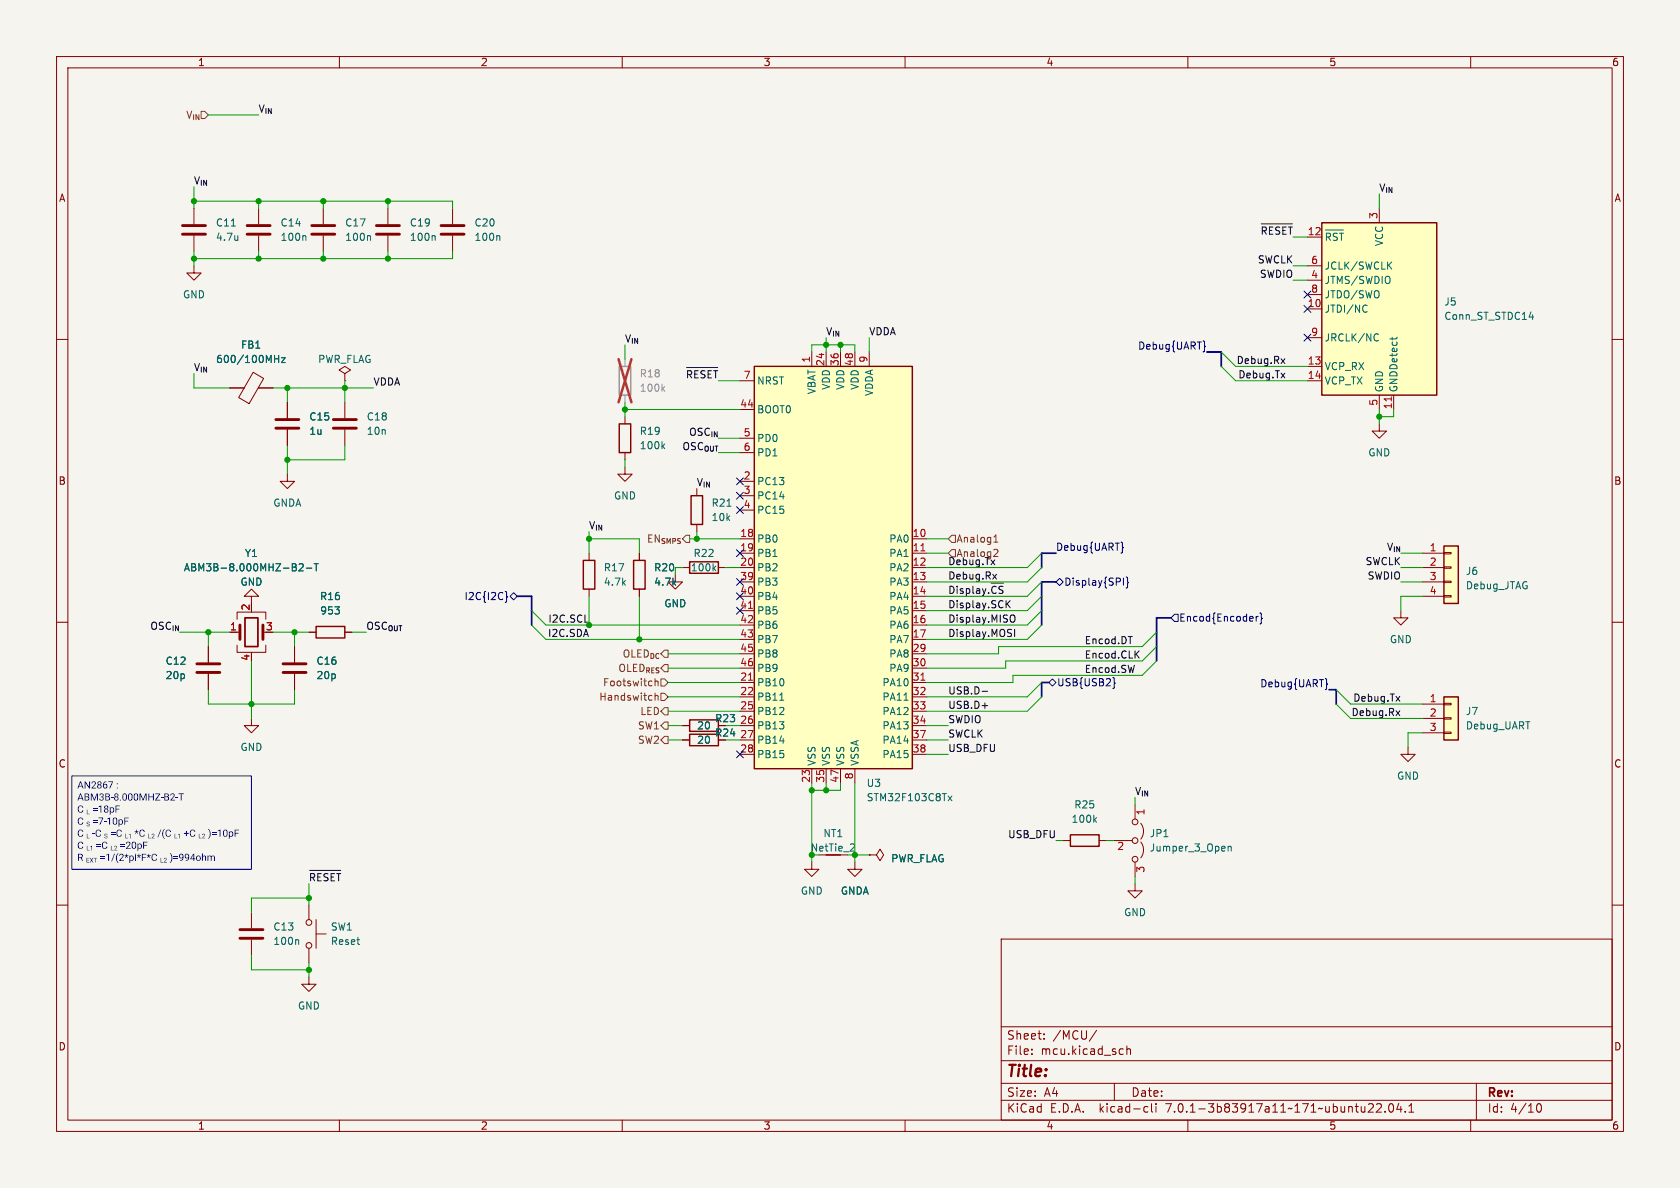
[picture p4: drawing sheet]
<svg xmlns="http://www.w3.org/2000/svg" width="297mm" height="210mm" viewBox="0 0 297 210" stroke-linecap="round" stroke-linejoin="round" font-family="sans-serif">
<path d="M0 0h297v210h-297z" fill="#f5f4ef" stroke="#f5f4ef" stroke-width=".18"/>
<g fill="none" stroke="#840000" stroke-width=".18">
<path d="M10 10h277v190h-277zM12 12h273v186h-273zM60 10v2M110 10v2M160 10v2M210 10v2M260 10v2M34.3 36.8v2.8M45.7 36.8v2.8M57.1 36.8v2.8M68.6 36.8v2.8M80 36.8v2.8"/>
<path d="M243.8 36.8v2.6M10 60h2M34.3 47v1.3h1.3l-1.3 1.2-1.3-1.2h1.3M34.3 41.7v2.8M45.7 41.7v2.8M57.1 41.7v2.8M68.6 41.7v2.8M80 41.7v2.8M231.1 54.6h2.6M231.1 41.9h2.6M231.1 49.5h2.6M231.1 47h2.6"/>
<path d="M231.1 52.1h2.6M231.1 59.7h2.6M285 60h2M40.6 68.6h2.6M44.8 65.8l1.8 1.1-2.6 4.4-1.8-1zM45.7 68.6h2.6M50.8 71.1v2.8M50.8 75.9v2.8M61 66l1-.6-1-.6-1.1 .6 1.1 .6v1.3M61 67.3h.1M61 71.1v2.8M61 75.9v2.8"/>
<path d="M110.5 73.7v1.2M130.8 67.3h2.5M130.8 72.4h2.5M130.8 77.5h2.5M143.5 62.2v2.6M146 62.2v2.6M148.6 62.2v2.6M151.1 62.2v2.6M153.7 62.2v2.6M231.1 64.8h2.6M231.1 67.3h2.6M243.8 74.9v1.3h1.3l-1.3 1.3-1.2-1.3h1.2"/>
<path d="M243.8 69.9v2.5M246.4 69.9v2.5M50.8 83.8v1.3h1.3l-1.3 1.3-1.3-1.3h1.3M104.1 97.8v1.3M110.5 82.6v1.2h1.3l-1.3 1.3-1.3-1.3h1.3M110.5 80v1.3M113 97.8v1.3M123.2 86.4v1.2M123.2 92.7v1.3M130.8 95.3h2.5M130.8 97.8h2.5M130.8 85.1h2.5"/>
<path d="M130.8 87.6h2.5M130.8 90.2h2.5M130.8 80h2.5M161.3 95.3h2.5M161.3 97.8h2.5M251.5 97.8h3.8M255.3 97.7h1.2v.2h-1.2zM10 110h2M36.8 114.3v2.8M36.8 119.1v2.8M40.6 111.8h1.8M41.9 114v1.3h5.1v-1.3"/>
<path d="M41.9 109.5v-1.3h5.1v1.3M44.4 105.4h1.3l-1.3-1.3-1.2 1.3h1.2v1.3M44.4 115.3v.3M52.1 114.3v2.8M52.1 119.1v2.8M54.6 111.8h1.3M61 111.8h1.2M104.1 104.1v1.3M113 104.1v1.3M119.4 101.6v1.3h1.2l-1.2 1.2-1.3-1.2h1.3M120.6 100.3h1.3M127 100.3h1.3"/>
<path d="M130.8 100.3h2.5M130.8 102.9h2.5M130.8 105.4h2.5M130.8 108h2.5M130.8 110.5h2.5M130.8 113h2.5M130.8 115.6h2.5M130.8 118.1h2.5M161.3 100.3h2.5M161.3 102.9h2.5M161.3 105.4h2.5M161.3 108h2.5"/>
<path d="M161.3 110.5h2.5M161.3 113h2.5M161.3 115.6h2.5M161.3 118.1h2.5M247.6 108v1.2h1.3l-1.3 1.3-1.2-1.3h1.2M251.5 100.3h3.8M251.5 102.9h3.8M251.5 105.4h3.8M255.3 105.3h1.2v.2h-1.2zM255.3 102.7h1.2v.3h-1.2zM255.3 100.2h1.2v.3h-1.2zM285 110h2"/>
<path d="M44.4 127v1.3h1.3l-1.3 1.2-1.2-1.2h1.2M120.6 128.3h1.3M120.6 130.8h1.3M130.8 128.3h2.5M130.8 130.8h2.5M130.8 120.7h2.5M130.8 123.2h2.5M130.8 125.7h2.5M130.8 133.4h2.5M143.5 135.9v2.5M146 135.9v2.5M148.6 135.9v2.5"/>
<path d="M151.1 135.9v2.5M161.3 128.3h2.5M161.3 130.8h2.5M161.3 120.7h2.5M161.3 123.2h2.5M161.3 125.7h2.5M161.3 133.4h2.5M248.9 132.1v1.3h1.3l-1.3 1.2-1.3-1.2h1.3M251.5 124.5h3.8M251.5 127h3.8M251.5 129.5h3.8M255.3 129.4h1.2v.3h-1.2z"/>
<path d="M255.3 126.9h1.2v.2h-1.2zM255.3 124.3h1.2v.3h-1.2zM10 160h2M143.5 152.4v1.3h1.3l-1.3 1.2-1.3-1.2h1.3M151.1 152.4v1.3h1.3l-1.3 1.2-1.2-1.2h1.2M153.7 151.1h1.2l.7-1 .6 1-.6 1-.7-1M153.7 151.1h.1M188 148.6h1.2M194.3 148.6h1.3M196.8 148.6h3.4M200.7 156.2v1.3h1.2l-1.2 1.3-1.3-1.3h1.3M200.7 142.2v2.6"/>
<path d="M200.7 152.4v2.5M201.7 145.5a2.26 2.26 0 0 1 0 2.8M201.7 148.8a2.26 2.26 0 0 1 0 2.8M285 160h2M44.4 161.3v2.8M44.4 166.1v2.8M54.6 172.7v1.3h1.3l-1.3 1.3-1.3-1.3h1.3M54.6 160v2.6M54.6 167.6v2.6M55.9 165.1h1.8M55.9 162.6v5M177 166h108v32h-108z"/>
<path d="M60 198v2M110 198v2M160 198v2M177 194.5h108M177 191.5h108M177 187.5h108M177 181.5h108M182.4 186.3v.1M182.4 185.5v.1M184.6 183.6v.1M184.6 182.8v.1M193.9 182.1l-1.3 2"/>
<path d="M197 191.5v3M198.1 185.4l.5 .1M198.6 186.3l-.5 .1M199.2 185.5l.2-.1 .4 .1 .1 .9M199.2 184.9v1.5M202.5 195.6l.4 .1M202.9 196.5l-.4 .1M203.6 195.1v1.3l.2 .2M204.4 195.1v.1M204.4 195.6v1M210 198v2M241.9 196.6h.9"/>
<path d="M242.7 195.2v.5M243.4 195.2l.5-.1 .2 .1 .1 .3-.9 1.1h.9M244.9 196.5v.1M245.6 195.2l.3-.1a.81 .81 0 0 1 .5 .6 .81 .81 0 0 1-.3 .8l-.1 .1a.81 .81 0 0 1-.4-1.4zM247.3 195l-.4 1.1h1M247.6 195.6v1M248.4 196.5v.1M249.1 196.6h.8M249.1 195.5l.4-.4v1.5M260 198v2M261 191.5v6.5M271.7 195.4l.3-.3a.81 .81 0 0 1 .6 .6 .81 .81 0 0 1-.3 .8l-.3 .1-.3-.3"/>
<circle cx="200.7" cy="148.6" r=".51"/>
<circle cx="200.7" cy="151.9" r=".51"/>
<circle cx="200.7" cy="145.3" r=".51"/>
<circle cx="54.6" cy="167.1" r=".51"/>
<circle cx="54.6" cy="163.1" r=".51"/>
</g>
<g fill="none" stroke="#840000" stroke-width=".25">
<path d="M233.7 39.4h20.3v30.5h-20.3zM109.5 74.9h2v5.1h-2zM133.3 64.8h28v71.1h-28zM103.1 99.1h2.1v5h-2.1zM112 99.1h2v5h-2zM121.9 99.3h5.1v2h-5.1zM122.2 87.6h2v5.1h-2zM255.3 96.5h2.5v10.2h-2.5zM55.9 110.7h5.1v2.1h-5.1zM121.9 127.3h5.1v2h-5.1zM121.9 129.8h5.1v2h-5.1zM255.3 123.2h2.5v7.6h-2.5z"/>
<path d="M189.2 147.6h5.1v2h-5.1z"/>
</g>
<g fill="none" stroke="#840000" stroke-width=".51">
<path d="M32.3 39.9h4M43.7 39.9h4.1M55.1 39.9h4.1M66.5 39.9h4.1M78 39.9h4M32.3 41.4h4M43.7 41.4h4.1M55.1 41.4h4.1M66.5 41.4h4.1M78 41.4h4M48.8 75.7h4M48.8 74.2h4"/>
<path d="M58.9 75.7h4.1M58.9 74.2h4.1M34.8 118.9h4.1M34.8 117.3h4.1M42.4 110.5v2.5M46.5 110.5v2.5M50 118.9h4.1M50 117.3h4.1M42.4 165.9h4.1M42.4 164.3h4.1"/>
</g>
<g fill="#ffffc2" stroke="#ffffc2" stroke-width=".18">
<path d="M233.7 39.4h20.3v30.5h-20.3z"/>
<path d="M255.3 123.2h2.5v7.6h-2.5z"/>
<path d="M133.3 64.8h28v71.1h-28z"/>
<path d="M255.3 96.5h2.5v10.2h-2.5z"/>
</g>
<g fill="none" stroke="#006464" stroke-width=".18">
<path d="M53.9 41.7l.2 .1v.7M65.3 41.7l.2 .1v.7M76.8 41.7l.1 .1v.7M88.2 41.7l.2 .1v.7M234.3 40.7h3.2M235.2 41.5l-.2-.3h-.5v1.3M236.4 41.3l-.5-.1-.2 .3M236.8 41.2h.7M237.2 41.2v1.3M241.4 53.9l.3 .1M241.7 55.1l-.3 .1M243.3 59l.4 .1"/>
<path d="M245.5 46.9l.5 .7M246 46.3l-.7 .7M246.1 59.6v.5M247 59.6v.1M270.3 56h.8M48.5 63.4h.8M49.3 62.8v1.3M49.8 63.2h.6l-.6 .9h.6M117.2 78.8l.3 .5M117.5 78.5l-.5 .5M243.7 60.2l-.4 .1M52.3 99.8v.3"/>
<path d="M52.9 99.8l.5-.2 .2 .4-.8 .9h.8M55.5 99.6h.8M55.9 99.6v1.3M52.3 100.3l.1 .2-.1 .4M54.2 100.4h.9M126.2 100.4l.3 .5M126.5 100.1l-.4 .5M137.8 123.8h.8M159.8 123.8h.7M150.9 149.2l.2 .2-.1 .3-.7 .7h.8M167.6 140.7l.7 .9M168.3 140.7l-.7 .9"/>
<path d="M193.5 144.9l.4 .5M193.9 144.5l-.5 .5M217.1 149.6v.8M217.1 149.7l.2-.1 .3 .1 .1 .7M52.6 166.1l.2 .2v.7"/>
</g>
<path d="M246 70.2v.7M162.8 97.4h.7M132.3 107.5h.7M132.3 120.2h.7M162.8 120.2h.7" fill="none" stroke="#a90000" stroke-width=".18"/>
<path d="M43.3 109.2h2.3v5.1h-2.3z" fill="none" stroke="#840000" stroke-width=".3"/>
<path d="M109.5 64.8h2v5.1h-2z" fill="none" stroke="#9c9b98" stroke-width=".25"/>
<path d="M110.5 63.5v1.3M110.5 69.9v1.2" fill="none" stroke="#9c9b98" stroke-width=".18"/>
<path d="M117.2 68.7l.3 .5M117.5 68.3l-.5 .5" fill="none" stroke="#939391" stroke-width=".18"/>
<path d="M109.3 63.5l2.3 7.6M111.6 63.5l-2.3 7.6" fill="none" stroke="#eb3a3d" stroke-width=".46"/>
<g fill="none" stroke="#000084" stroke-width=".18">
<path d="M212.8 60.3l.1 .2v.6l.2 .1-.2 .2v.6l-.1 .2M198.4 96.6l.2 .2-.2 .2M89.3 104.5l.3 .2v.6l.1 .2-.1 .2v.6l-.3 .2M90.2 105.4l.6-.6 .6 .6-.6 .6zM186.7 102.9l.6-.7 .7 .7-.7 .6zM196.8 119.8l.2 .2v.6l.2 .2-.2 .1v.6l-.2 .2M198.6 102.2v1.3M199.1 102l.2 .2v.6l.2 .2-.2 .2v.6l-.2 .1M207 109.2l.6-.6h.7v1.3h-.7zM222.1 109v.8M222.4 109l-.3 .2M222.7 108.4l.3 .1v.6l.2 .2-.2 .2v.6l-.3 .2"/>
<path d="M234.3 120l.2 .1v.7l.2 .1-.2 .2v.6l-.2 .2M185.4 120.7l.7-.7 .6 .7-.6 .6z"/>
</g>
<g fill="none" stroke="#725600" stroke-width=".18">
<path d="M168.3 94.6h.6v1.3h-.6l-.7-.6zM168.3 97.2h.6v1.2h-.6l-.7-.6zM175.7 95.8h.7M175.8 94.9l.3-.3v1.2M175.9 97.1l.4 .1 .1 .3-.8 .9h.8M115.8 120v1.2M115.8 122.5v1.3M115.8 120.5l.2-.1 .3 .1v.7M115.8 123.1l.2-.2 .3 .1v.8M116.8 122.6h.7l.6 .6-.6 .6h-.7zM116.8 120h.7l.6 .7-.6 .6h-.7zM117.5 130.2h.6v1.2h-.6l-.7-.6z"/>
<path d="M117.5 127.6h.6v1.3h-.6l-.7-.6zM117.5 125.1h.6v1.3h-.6l-.7-.7z"/>
</g>
<g fill="none" stroke="#0f0f0f" stroke-width=".18">
<path d="M223 39.6h5.5M121.4 65h5.5M226.5 66l.6 .8M226.5 63.4l.6 .9M227.1 66l-.6 .8M227.1 63.4l-.6 .9M175.2 103.1h2.2M175.5 101.5l.7 .9M176.2 101.5l-.7 .9M178 106.7l.6 .7M178.6 106.2l-.7 .7M178.9 108.7a.43 .43 0 0 1 .5 .4v.5a.43 .43 0 0 1-.5 .4"/>
<path d="M179.4 111.3v1.2M200.8 115.6l.6 .7M201.4 115.1l-.7 .7M173.6 122.2h1M246.8 123.1l.7 .9M246.8 125.6l.7 .9M247.5 123.1l-.7 .9M247.5 125.6l-.7 .9M54.7 153.9h5.5"/>
</g>
<path d="M12.7 137.2h31.7v16.5h-31.7z" fill="none" stroke="#0000c2" stroke-width=".18"/>
<g fill="#0000c2">
<path d="M14.2 138.1h.1l.5 1.3h-.2l-.1-.4h-.5l-.2 .4h-.1l.2-.5h.5l-.2-.6-.2 .6h-.1z"/>
<path d="M15 138.1h.1l.7 1v-1h.1v1.3h-.1l-.7-1v1h-.1z"/>
<path d="M16.3 138.2l.3-.1 .3 .2v.3l-.5 .7h.6v.1h-.8l.6-.9-.2-.3-.4 .3z"/>
<path d="M17.3 138.2l.4-.1 .2 .2v.3l-.1 .1 .2 .4-.3 .3h-.3l-.2-.2v-.2h.1l.1 .2 .2 .1 .2-.2-.2-.3-.4 .2 .2-.3-.2-.2 .4 .2 .2-.2-.2-.3-.4 .3z"/>
<path d="M18.4 138.3l.4-.2v.2l-.3 .1-.1 .3 .3-.1 .2 .1 .1 .4-.3 .3h-.3l-.2-.3v-.2h.2v.3l.2 .1 .2-.2-.1-.4-.5 .2z"/>
<path d="M19.1 138.1h.9l-.5 1.3h-.2l.5-1.1h-.7z"/>
<path d="M14.2 140.2h.1l.5 1.3h-.2l-.1-.3h-.5l-.2 .3h-.1l.2-.5h.5l-.2-.5-.2 .5h-.1z"/>
<path d="M15 140.3h.5l.2 .1 .1 .3-.2 .1 .2 .4-.2 .3h-.6v-.6h.1v.5h.4l.1-.2-.1-.3h-.5v-.5h.1v.4h.4l.1-.2-.1-.2h-.5z"/>
<path d="M16.1 140.3h.2l.4 1 .4-1h.2v1.2h-.2v-1l-.4 1h-.1l-.4-1v1h-.1z"/>
<path d="M17.7 140.4l.3-.1 .3 .1v.3l-.2 .2 .2 .1v.2l-.2 .3h-.3l-.2-.2-.1-.1h.2l.1 .2h.2l.2-.2-.1-.2-.3-.1v-.1l.3-.1v-.2l-.2-.1-.3 .2z"/>
<path d="M18.6 140.3h.5l.3 .1v.3l-.2 .1 .3 .4-.2 .3h-.7v-.6h.2v.5h.4l.1-.2-.1-.3h-.6v-.5h.2v.4h.3l.2-.2-.2-.2h-.5z"/>
<path d="M19.6 140.9h.4v.1h-.4z"/>
<path d="M20.3 140.3h.4l.2 .2v.2l-.1 .2 .2 .4-.3 .2h-.3l-.2-.2v-.1h.1l.1 .2h.2l.2-.2-.2-.3-.4 .3 .2-.3-.2-.3 .3 .2 .3-.2-.2-.2-.4 .2z"/>
<path d="M21.8 140.3h.3l.3 .2v.7l-.2 .3h-.3l-.2-.2-.1-.3h.2l.2 .4 .2-.1 .1-.2-.1-.5-.1-.2-.3 .1v.5h-.2z"/>
<path d="M22.8 140.3h.3l.3 .2v.7l-.2 .3h-.3l-.2-.2-.1-.3h.2l.2 .4 .2-.1 .1-.2-.1-.5-.1-.2-.3 .1v.5h-.2z"/>
<path d="M23.8 140.3h.3l.3 .2v.7l-.2 .3h-.3l-.2-.2-.1-.3h.2l.2 .4 .2-.1 .1-.2-.1-.5-.1-.2-.3 .1v.5h-.2z"/>
<path d="M24.7 140.3h.2l.4 1 .4-1h.2v1.2h-.1v-1l-.4 1h-.2l-.4-1v1h-.1z"/>
<path d="M26.2 140.3h.2v.5h.6v-.5h.2v1.2h-.2v-.6h-.6v.6h-.2z"/>
<path d="M27.4 140.3h.9l-.7 1.1h.7v.1h-.9l.7-1.1h-.7z"/>
<path d="M28.5 140.9h.4v.1h-.4z"/>
<path d="M29 140.3h.6l.2 .1 .1 .3-.2 .1 .2 .4-.2 .3h-.7v-.6h.2v.5h.4l.1-.2-.1-.3h-.6v-.5h.2v.4h.4l.1-.2-.1-.2h-.6z"/>
<path d="M30.2 140.3l.4-.1 .2 .2v.4l-.5 .6h.6v.1h-.8l.6-.9-.2-.2-.4 .2z"/>
<path d="M31.1 140.9h.4v.1h-.4z"/>
<path d="M31.5 140.3h1v.1h-.4v1.1h-.1v-1.1h-.5z"/>
<path d="M13.9 142.5l.4-.1 .4 .2v.2h-.1l-.2-.2-.3-.1-.2 .3v.5l.2 .2h.3l.2-.2h.1l-.2 .3-.4 .1-.3-.3v-.5z"/>
<path d="M17.4 142.6l.5-.2v1.2h-.1v-1l-.4 .1z"/>
<path d="M18.5 142.5l.4-.1 .2 .2v.2l-.1 .2 .2 .4-.3 .2h-.3l-.2-.2v-.1h.1l.1 .2h.2l.2-.2-.2-.2-.4 .2 .2-.3-.2-.3 .4 .2 .2-.1-.2-.3-.4 .2z"/>
<path d="M19.4 142.7l.1 .1 .5-.1 .2 .4-.2 .5h-.4v.4h-.2v-.6l.5 .1 .1-.4-.1-.2h-.2l-.1 .5h-.2z"/>
<path d="M20.4 142.4h.8v.1h-.6v.5h.5v.1h-.5v.5h-.2z"/>
<path d="M13.9 144.6l.4-.1 .4 .2v.2h-.1l-.2-.2h-.3l-.2 .3v.4l.2 .2h.3l.2-.2h.1l-.2 .3-.4 .1-.3-.2v-.6z"/>
<path d="M15.4 145.3l.2-.1 .2 .2 .1 .1-.3-.2-.2 .1 .4 .4v.2l-.5-.1v-.1l.3 .2 .2-.1-.5-.3z"/>
<path d="M17.4 144.5h.9l-.6 1.3h-.1l.5-1.1h-.7z"/>
<path d="M19 144.7l.5-.2v1.3h-.2v-1.1l-.3 .1z"/>
<path d="M20.1 144.6l.3-.1 .3 .2v.8l-.2 .3h-.3l-.2-.2-.1-.3h.2l.2 .4 .2-.1 .1-.2-.1-.6-.1-.2-.3 .2v.5h-.2z"/>
<path d="M20.9 144.9h.2h.4l.2 .3-.1 .5h-.5v.4h-.2v-.6l.5 .1 .2-.4-.1-.2h-.3l-.1 .5h-.2z"/>
<path d="M22 144.5h.7v.2h-.6v.4h.6v.1h-.6v.6h-.1z"/>
<path d="M13.9 146.8l.4-.2 .4 .3v.2h-.1l-.2-.3h-.3l-.2 .3v.4l.2 .3h.3l.2-.3h.1l-.2 .4h-.4l-.3-.2v-.6z"/>
<path d="M15.3 147.4h.2v.7l.3 .1h-.5z"/>
<path d="M17.1 146.8l.4-.2 .3 .3 .1 .2h-.2l-.1-.3h-.3l-.2 .3v.4l.1 .3h.3l.2-.3h.2l-.3 .4h-.3l-.3-.2-.1-.6z"/>
<path d="M18.5 147.5l.3-.1 .2 .1v.1l-.2-.1-.2 .1 .4 .3-.1 .3-.4-.1-.1-.1 .3 .1 .2-.1-.4-.3z"/>
<path d="M19.6 147.1h.8v.1h-.8z"/>
<path d="M19.6 147.4h.8v.2h-.8z"/>
<path d="M20.7 146.8l.4-.2 .4 .3v.2h-.1l-.1-.3h-.3l-.3 .3 .1 .4 .1 .3h.3l.2-.3h.1l-.2 .4h-.4l-.2-.2-.1-.6z"/>
<path d="M22.2 147.4h.1v.7l.4 .1h-.5z"/>
<path d="M22.8 147.5l.3-.1v.8h-.1v-.7l-.2 .1z"/>
<path d="M23.8 146.9l.3 .1v-.3h.1v.3l.3-.1v.1l-.3 .1 .2 .2-.1 .1-.2-.3-.1 .3-.1-.1 .1-.2-.2-.1z"/>
<path d="M24.8 146.8l.4-.2 .3 .3 .1 .2h-.2l-.1-.3h-.3l-.2 .3v.4l.2 .3h.3l.1-.3h.2l-.2 .4h-.4l-.3-.2-.1-.6z"/>
<path d="M26.2 147.4h.1v.7l.4 .1h-.5z"/>
<path d="M26.9 147.4l.4 .1v.2l-.4 .4 .5 .1h-.6l.4-.6-.2-.1-.2 .1z"/>
<path d="M28.4 146.6h.1l-.5 1.4h-.2z"/>
<path d="M29 146.6l.1-.1-.2 .6-.1 .5 .3 .7-.3-.3-.1-.5v-.5z"/>
<path d="M29.4 146.8l.4-.2 .4 .3v.2h-.1l-.2-.3h-.3l-.2 .3v.4l.2 .3h.3l.2-.3h.1l-.2 .4h-.4l-.3-.2v-.6z"/>
<path d="M30.9 147.4h.1v.7l.3 .1h-.4z"/>
<path d="M31.5 147.5l.3-.1v.8h-.1v-.7l-.2 .1z"/>
<path d="M32.9 146.9h.1v.3h.4v.2h-.4v.4h-.1v-.4h-.4v-.2h.4z"/>
<path d="M33.7 146.8l.5-.1 .3 .2v.2h-.1l-.2-.3h-.2l-.3 .3v.4l.2 .3h.3l.2-.3h.1l-.2 .4h-.4l-.3-.2v-.6z"/>
<path d="M35.2 147.4h.1v.7l.3 .1h-.4z"/>
<path d="M35.8 147.4l.4 .1v.2l-.3 .4 .4 .1h-.6l.4-.6-.1-.1-.3 .1z"/>
<path d="M36.8 146.5l.3 .4 .1 .5-.1 .6-.3 .3 .3-.9z"/>
<path d="M37.5 147.1h.7v.1h-.7z"/>
<path d="M37.5 147.4h.7v.2h-.7z"/>
<path d="M38.5 146.8l.5-.2v1.3h-.2v-1.1l-.3 .2z"/>
<path d="M39.6 146.8l.3-.1 .3 .2v.7l-.2 .3h-.3l-.2-.2-.1-.3h.2l.2 .4 .2-.1 .1-.2v-.5l-.2-.2-.3 .1v.5h-.2z"/>
<path d="M40.5 147l.1 .1 .4-.1 .2 .3-.1 .6-.5-.1v.5h-.1v-.6l.4 .1 .2-.4-.1-.3h-.3l-.1 .6h-.1z"/>
<path d="M41.5 146.7h.8v.1h-.7v.4h.6v.2h-.6v.5h-.1z"/>
<path d="M13.9 148.9l.4-.1 .4 .2v.2h-.1l-.2-.2-.3-.1-.2 .3v.5l.2 .2h.3l.2-.2h.1l-.2 .3-.4 .1-.3-.3v-.5z"/>
<path d="M15.3 149.5h.2v.7l.3 .1h-.5z"/>
<path d="M16 149.6l.3-.1v.8h-.1v-.7l-.2 .1z"/>
<path d="M18.2 148.9l.4-.1 .3 .2 .1 .2h-.2l-.1-.2-.3-.1-.2 .3v.5l.2 .2h.3l.1-.2h.2l-.2 .3-.4 .1-.3-.3-.1-.5z"/>
<path d="M19.6 149.5h.1v.7l.4 .1h-.5z"/>
<path d="M20.3 149.6h.4v.2l-.4 .4 .4 .1h-.5l.4-.6-.2-.1-.2 .2z"/>
<path d="M22.4 148.9l.3-.1 .3 .1v.4l-.5 .6h.6v.2h-.8l.6-.9-.2-.3-.4 .3z"/>
<path d="M23.4 148.9l.4-.1 .2 .2 .1 .8-.3 .2h-.3l-.2-.2v-.3h.1l.2 .4h.2l.1-.3v-.5l-.2-.2-.2 .1-.1 .5h-.1z"/>
<path d="M24.3 149.1l.2 .1 .4-.1 .2 .4-.2 .5h-.4v.4h-.2v-.6l.5 .1 .1-.4-.1-.2h-.2l-.1 .5h-.2z"/>
<path d="M25.3 148.8h.8v.1h-.6v.5h.5v.1h-.5v.6h-.2z"/>
<path d="M13.8 150.9h.5l.3 .2v.3l-.2 .2 .3 .6h-.2l-.2-.5h-.3v.5h-.2v-1.1h.2v.4h.4l.1-.2-.1-.2h-.6z"/>
<path d="M15.3 151.7h.5h-.4v.3h.3l-.3 .1v.3l.4 .1h-.5z"/>
<path d="M15.9 151.7l.3 .3 .3-.3-.2 .4 .2 .4-.3-.3-.3 .3 .2-.4z"/>
<path d="M16.6 151.7h.6h-.3v.8h-.1v-.8z"/>
<path d="M17.8 151.7h.7v.1h-.7z"/>
<path d="M18.8 151.1l.5-.2v1.3h-.2v-1.1l-.3 .1z"/>
<path d="M20.2 150.9h.1l-.5 1.4h-.1z"/>
<path d="M20.8 150.8h.1l.1 .1-.3 .4v.5l.2 .8-.3-.3-.1-.5v-.5z"/>
<path d="M21.2 151l.3-.1 .3 .2v.3l-.5 .7h.6v.1h-.8l.6-.9-.2-.3-.4 .3z"/>
<path d="M22.9 151.3h.1h.5l.2 .3-.2 .5h-.5v.4h-.1v-.6l.4 .1 .2-.4-.1-.2h-.3l-.1 .5h-.1z"/>
<path d="M23.9 151.3h.1v.9h-.1z"/>
<path d="M25.1 150.9h.8v.2h-.7v.4h.6v.1h-.6v.6h-.1z"/>
<path d="M27 151l.4-.1 .3 .2 .1 .2h-.2l-.1-.2h-.3l-.2 .3v.4l.1 .2h.3l.2-.2h.2l-.3 .3-.4 .1-.2-.2-.1-.6z"/>
<path d="M28.4 151.7h.1v.7l.4 .1h-.5z"/>
<path d="M29 151.7h.4v.3l-.3 .4 .4 .1h-.5l.4-.6-.2-.2-.2 .2z"/>
<path d="M30.1 150.8l.3 .3 .1 .6-.1 .5-.3 .4 .2-.9z"/>
<path d="M30.7 151.4h.8v.1h-.8z"/>
<path d="M30.7 151.7h.8v.1h-.8z"/>
<path d="M31.8 151l.4-.1 .2 .3v.7l-.4 .3h-.2v-.1l.4-.1 .1-.4-.4 .1-.2-.4h.1l.1 .3h.2l.2-.1v-.2l-.3-.3-.2 .3h-.1z"/>
<path d="M32.8 151l.4-.1 .2 .3v.7l-.4 .3h-.2v-.1l.4-.1 .1-.4-.4 .1-.2-.4h.1l.1 .3h.2l.2-.1v-.2l-.3-.3-.2 .3h-.1z"/>
<path d="M34.2 150.9h.1v.9h.2v.1h-.2v.3h-.1v-.3h-.6v-.1h.6v-.7l-.4 .7h-.2z"/>
<path d="M34.8 151.3l.3-.1 .3 .2 .1 .4-.2 .4h-.3l-.3-.2-.1-.3h.2l.1 .3 .2 .1 .1-.1 .1-.2v-.3l-.2-.1h-.2l-.1 .3h-.2z"/>
<path d="M35.7 150.9h.2v.5l.2-.2 .3 .2v.8h-.1v-.7l-.2-.1-.2 .1v.7h-.2z"/>
<path d="M36.7 151.3h.1l.4-.1 .2 .2 .2-.2 .3 .1 .1 .9h-.2v-.7l-.2-.1-.2 .1v.7h-.1l-.1-.7-.1-.1-.3 .1v.7h-.1z"/>
<circle cx="20.7" cy="139.3" r=".1"/>
<circle cx="20.7" cy="138.5" r=".1"/>
<circle cx="21.3" cy="141.4" r=".1"/>
</g>
<path d="M213.4 62.2h2.5v2.6M186.7 97.8h-2.6v2.5M91.4 105.4h2.6v5.1M186.7 102.9h-2.6v7.6M207 109.2h-2.5v7.6M185.4 120.7h-1.3v2.5M234.9 121.9h1.3v2.6" fill="none" stroke="#000084" stroke-width=".3"/>
<g fill="none" stroke="#009600" stroke-width=".18">
<path d="M34.3 35.6h45.7v1.2M34.3 33v3.8M36.8 20.3h8.9M45.7 35.6v1.2M57.1 35.6v1.2M68.6 35.6v1.2M243.8 34.3v2.5M34.3 44.5v2.5M45.7 44.5v1.2M57.1 44.5v1.2M68.6 44.5v1.2M80 44.5v1.2h-45.7"/>
<path d="M146 59.7v2.5M153.7 59.7v2.5M228.6 49.5h2.5M228.6 47h2.5M34.3 66v2.6h6.3M48.3 68.6h17.7M50.8 68.6v2.5M50.8 78.7v5.1M61 67.3v3.8M61 78.7v2.6h-10.2M110.5 72.4h20.3M110.5 61v2.5"/>
<path d="M110.5 71.1v2.6M127 67.3h3.8M127 77.5h3.8M143.5 62.2v-1.2h7.6v1.2M148.6 61v1.2M215.9 64.8l2.5 2.5h12.7M215.9 62.2l2.5 2.6h12.7M243.8 72.4v2.5M246.4 72.4v1.3h-2.6M104.1 95.3h8.9v2.5M104.1 94v3.8M110.5 81.3v1.3"/>
<path d="M123.2 94v1.3h7.6M127 80h3.8M163.8 97.8h3.8M163.8 95.3h3.8M184.1 97.8l-2.5 2.5h-17.8M247.6 97.8h3.9M31.7 111.8h8.9M36.8 111.8v2.5M44.4 116.8v10.2M48.3 111.8h6.3M52.1 111.8v2.5M62.2 111.8h2.6"/>
<path d="M94 110.5l2.5 2.5h34.3M94 108l2.5 2.5h34.3M104.1 105.4v5.1M113 105.4v7.6M118.1 118.1h12.7M118.1 115.6h12.7M120.6 100.3h-1.2v1.3M128.3 100.3h2.5M184.1 102.9l-2.5 2.5h-17.8M184.1 100.3l-2.5 2.6h-17.8M184.1 110.5l-2.5 2.5h-17.8M184.1 108l-2.5 2.5h-17.8"/>
<path d="M184.1 105.4l-2.5 2.6h-17.8M204.5 116.8l-2.6 2.6h-22.8v1.3h-15.3M204.5 114.3l-2.6 2.5h-24.1v1.3h-14M204.5 111.8l-2.6 2.5h-25.4v1.3h-12.7M247.6 100.3h3.9M247.6 102.9h3.9M251.5 105.4h-3.9v2.6M36.8 121.9v2.6h15.3v-2.6M118.1 120.7h12.7M118.1 125.7h12.7M118.1 130.8h2.5M118.1 128.3h2.5"/>
<path d="M118.1 123.2h12.7M128.3 130.8h2.5M128.3 128.3h2.5M143.5 138.4v14M146 138.4v1.3M148.6 138.4v1.3h-5.1M151.1 138.4v14M163.8 133.4h3.8M163.8 130.8h3.8M163.8 128.3h3.8M184.1 123.2l-2.5 2.5h-17.8M184.1 120.7l-2.5 2.5h-17.8"/>
<path d="M236.2 121.9l2.6 2.6h12.7M236.2 124.5l2.6 2.5h12.7M251.5 129.5h-2.6v2.6M54.6 156.2v3.8M54.6 158.8h-10.2v2.5M149.9 151.1h3.8M186.7 148.6h1.3M195.6 148.6h1.2M200.7 141v1.2M200.7 154.9v1.3M44.4 168.9v2.6h10.2M54.6 170.2v2.5"/>
</g>
<g fill="none" stroke="#000084" stroke-width=".18">
<path d="M230.5 59.1l1.2 1.2M230.5 54l1.2 1.2M230.5 51.5l1.2 1.2M231.7 59.1l-1.2 1.2M231.7 54l-1.2 1.2M231.7 51.5l-1.2 1.2M130.2 97.2l1.2 1.2M130.2 89.6l1.2 1.2M130.2 87l1.2 1.2M130.2 84.5l1.2 1.2M131.4 97.2l-1.2 1.2M131.4 89.6l-1.2 1.2"/>
<path d="M131.4 87l-1.2 1.2M131.4 84.5l-1.2 1.2M130.2 102.3l1.2 1.2M130.2 107.3l1.2 1.3M130.2 104.8l1.2 1.2M131.4 102.3l-1.2 1.2M131.4 107.3l-1.2 1.3M131.4 104.8l-1.2 1.2M130.2 132.7l1.2 1.3M131.4 132.7l-1.2 1.3"/>
</g>
<g fill="none" stroke="#840000" stroke-width=".18">
<path d="M40.6 68.6h2.6M45.7 68.6h2.6M50.8 71.1v2.8M50.8 75.9v2.8M113 97.8v1.3M36.8 114.3v2.8M36.8 119.1v2.8M40.6 111.8h1.3M52.1 114.3v2.8M52.1 119.1v2.8M54.6 111.8h1.3M61 111.8h1.2"/>
<path d="M113 104.1v1.3M120.6 130.8h1.3M120.6 128.3h1.3M153.7 151.1h.1"/>
</g>
<path d="M48.5 63.4h.8M49.3 62.8v1.3M49.8 63.2h.6l-.6 .9h.6M52.3 99.8v.3M52.9 99.8l.5-.2 .2 .4-.8 .9h.8M55.5 99.6h.8M55.9 99.6v1.3M52.3 100.3l.1 .2-.1 .4M54.2 100.4h.9" fill="none" stroke="#006464" stroke-width=".18"/>
<g fill="#009600" stroke="#009600" stroke-width=".18">
<circle cx="148.6" cy="61" r=".46"/>
<circle cx="146" cy="61" r=".46"/>
<circle cx="110.5" cy="72.4" r=".46"/>
<circle cx="143.5" cy="151.1" r=".46"/>
<circle cx="104.1" cy="95.3" r=".46"/>
<circle cx="113" cy="113" r=".46"/>
<circle cx="104.1" cy="110.5" r=".46"/>
<circle cx="61" cy="68.6" r=".46"/>
<circle cx="50.8" cy="68.6" r=".46"/>
<circle cx="50.8" cy="81.3" r=".46"/>
<circle cx="54.6" cy="171.5" r=".46"/>
<circle cx="44.4" cy="124.5" r=".46"/>
<circle cx="54.6" cy="158.8" r=".46"/>
<circle cx="36.8" cy="111.8" r=".46"/>
<circle cx="52.1" cy="111.8" r=".46"/>
<circle cx="45.7" cy="45.7" r=".46"/>
<circle cx="34.3" cy="35.6" r=".46"/>
<circle cx="34.3" cy="45.7" r=".46"/>
<circle cx="57.1" cy="45.7" r=".46"/>
<circle cx="68.6" cy="35.6" r=".46"/>
<circle cx="68.6" cy="45.7" r=".46"/>
<circle cx="57.1" cy="35.6" r=".46"/>
<circle cx="45.7" cy="35.6" r=".46"/>
<circle cx="143.5" cy="139.7" r=".46"/>
<circle cx="146" cy="139.7" r=".46"/>
<circle cx="151.1" cy="151.1" r=".46"/>
<circle cx="243.8" cy="73.7" r=".46"/>
</g>
<text font-size="2.8" fill="#840000" x="178" y="190.8">Title:</text>
<g font-size="2.1" fill="#840000">
<text x="178" y="183.9">Sheet:</text>
<text x="186.2" y="183.9">/MCU/</text>
<text x="178" y="186.6">File:</text>
<text x="184" y="186.6">mcu.kicad_sch</text>
<text x="178" y="196.8">KiCad</text>
<text x="178" y="194">Size:</text>
<text x="184.6" y="194">A4</text>
<text x="185.7" y="196.8">E.D.A.</text>
<text x="194.4" y="196.8">kicad-cli</text>
<text x="200" y="194">Date:</text>
<text x="206.2" y="196.8">7.0.1-3b83917a11~171~ubuntu22.04.1</text>
<text x="263" y="194.2">Rev:</text>
<text x="263" y="196.8">Id:</text>
<text x="267" y="196.8">4/10</text>
</g>
<g font-size="1.8" fill="#840000">
<text x="35" y="11.8">1</text>
<text x="85" y="11.8">2</text>
<text x="135" y="11.8">3</text>
<text x="185" y="11.8">4</text>
<text x="235" y="11.8">5</text>
<text x="285" y="11.8">6</text>
<text x="10.4" y="35.8">A</text>
<text x="285.4" y="35.8">A</text>
<text x="10.3" y="85.8">B</text>
<text x="285.3" y="85.8">B</text>
<text x="126.4" y="127.8">R23</text>
<text x="126.4" y="130.4">R24</text>
<text x="10.3" y="135.8">C</text>
<text x="285.3" y="135.8">C</text>
<text x="10.3" y="185.8">D</text>
<text x="285.3" y="185.8">D</text>
<text x="35" y="199.8">1</text>
<text x="85" y="199.8">2</text>
<text x="135" y="199.8">3</text>
<text x="185" y="199.8">4</text>
<text x="235" y="199.8">5</text>
<text x="285" y="199.8">6</text>
</g>
<g font-size="1.8" fill="#725600">
<text x="32.7" y="21.1">V_{IN}</text>
<text x="169.1" y="96.1">Analog1</text>
<text x="109.1" y="118.9">OLED_{RES}</text>
<text x="109.9" y="116.4">OLED_{DC}</text>
<text x="105.8" y="124">Handswitch</text>
<text x="106.5" y="121.5">Footswitch</text>
<text x="112.7" y="131.6">SW2</text>
<text x="112.7" y="129.1">SW1</text>
<text x="113.1" y="126.6">LED</text>
</g>
<g font-size="1.8" fill="#0f0f0f">
<text x="45.7" y="20">V_{IN}</text>
<text x="34.3" y="32.7">V_{IN}</text>
<text x="243.8" y="33.9">V_{IN}</text>
<text x="222.2" y="46.6">SWCLK</text>
<text x="222.6" y="49.2">SWDIO</text>
<text x="146" y="59.3">V_{IN}</text>
<text x="153.7" y="59.3">VDDA</text>
<text x="110.5" y="60.6">V_{IN}</text>
<text x="218.5" y="64.4">Debug.Rx</text>
<text x="66" y="68.2">VDDA</text>
<text x="121.1" y="67">~{RESET}</text>
<text x="218.8" y="67">Debug.Tx</text>
<text x="121.6" y="77.1">OSC_{IN}</text>
<text x="120.4" y="79.7">OSC_{OUT} 6</text>
<text x="123.2" y="86">V_{IN}</text>
<text x="104.1" y="93.6">V_{IN}</text>
<text x="167.6" y="100">Debug.Tx</text>
<text x="169.1" y="98.6">Analog2</text>
<text x="241.3" y="100">SWCLK</text>
<text x="245" y="97.4">V_{IN}</text>
<text x="167.6" y="102.5">Debug.Rx</text>
<text x="167.6" y="105.1">Display.~{CS}</text>
<text x="167.6" y="107.6">Display.SCK</text>
<text x="241.7" y="102.5">SWDIO</text>
<text x="26.4" y="111.4">OSC_{IN}</text>
<text x="64.8" y="111.4">OSC_{OUT}</text>
<text x="96.8" y="112.7">I2C.SDA</text>
<text x="96.8" y="110.1">I2C.SCL</text>
<text x="167.6" y="112.7">Display.MOSI</text>
<text x="167.6" y="110.1">Display.MISO</text>
<text x="191.8" y="114">Encod.DT</text>
<text x="191.8" y="116.5">Encod.CLK</text>
<text x="191.8" y="119">Encod.SW</text>
<text x="167.6" y="122.8">USB.D-</text>
<text x="167.6" y="125.4">USB.D+</text>
<text x="239.1" y="124.1">Debug.Tx</text>
<text x="167.6" y="130.5">SWCLK</text>
<text x="167.6" y="127.9">SWDIO</text>
<text x="238.8" y="126.7">Debug.Rx</text>
<text x="167.6" y="133">USB_DFU</text>
<text x="200.7" y="140.6">V_{IN}</text>
<text x="178.1" y="148.2">USB_DFU</text>
<text x="54.6" y="155.9">~{RESET}</text>
</g>
<g font-size="1.8" fill="#006464">
<text x="38.1" y="40.2">C11</text>
<text x="49.5" y="40.2">C14</text>
<text x="61" y="40.2">C17</text>
<text x="72.4" y="40.2">C19</text>
<text x="83.8" y="40.2">C20</text>
<text x="38.1" y="42.7">4.7u</text>
<text x="49.5" y="42.7">100n</text>
<text x="61" y="42.7">100n</text>
<text x="72.4" y="42.7">100n</text>
<text x="83.8" y="42.7">100n</text>
<text x="234.2" y="43.3">~{RST}</text>
<text x="234.2" y="47.8">JCLK/SWCLK</text>
<text x="244.7" y="43.6" transform="rotate(-90 244.7 43.6)">VCC</text>
<text x="32.3" y="52.9">GND</text>
<text x="234.2" y="50.4">JTMS/SWDIO</text>
<text x="234.2" y="52.9">JTDO/SWO</text>
<text x="234.2" y="55.4">JTDI/NC</text>
<text x="255.3" y="54.2">J5</text>
<text x="255.3" y="56.7">Conn_ST_STDC14</text>
<text x="34.3" y="65.7">V_{IN}</text>
<text x="38.1" y="64.3">600/100MHz</text>
<text x="42.6" y="61.8">FB1</text>
<text x="56.2" y="64.3">PWR_FLAG</text>
<text x="234.2" y="65.6">VCP_RX</text>
<text x="234.2" y="60.5">JRCLK/NC</text>
<text x="133.9" y="68.1">NRST</text>
<text x="144.3" y="69.8" transform="rotate(-90 144.3 69.8)">VBAT</text>
<text x="146.9" y="69" transform="rotate(-90 146.9 69)">VDD</text>
<text x="149.4" y="69" transform="rotate(-90 149.4 69)">VDD</text>
<text x="152" y="69" transform="rotate(-90 152 69)">VDD</text>
<text x="154.5" y="70.1" transform="rotate(-90 154.5 70.1)">VDDA</text>
<text x="234.2" y="68.1">VCP_TX</text>
<text x="244.7" y="69.3" transform="rotate(-90 244.7 69.3)">GND</text>
<text x="247.2" y="69.3" transform="rotate(-90 247.2 69.3)">GNDDetect</text>
<text x="54.6" y="74.5">C15</text>
<text x="54.6" y="77">1u</text>
<text x="64.8" y="74.5">C18</text>
<text x="64.8" y="77">10n</text>
<text x="113" y="77">R19</text>
<text x="133.9" y="73.2">BOOT0</text>
<text x="113" y="79.6">100k</text>
<text x="133.9" y="78.3">PD0</text>
<text x="133.9" y="80.8">PD1</text>
<text x="241.8" y="80.8">GND</text>
<text x="48.3" y="89.7">GNDA</text>
<text x="108.5" y="88.5">GND</text>
<text x="125.7" y="89.7">R21</text>
<text x="133.9" y="85.9">PC13</text>
<text x="133.9" y="88.5">PC14</text>
<text x="125.7" y="92.3">10k</text>
<text x="133.9" y="91">PC15</text>
<text x="32.4" y="101.2">ABM3B-8.000MHZ-B2-T</text>
<text x="43.2" y="98.6">Y1</text>
<text x="106.7" y="101.2">R17</text>
<text x="115.6" y="101.2">R20</text>
<text x="122.1" y="101.2">100k</text>
<text x="122.6" y="98.6">R22</text>
<text x="133.9" y="96.1">PB0</text>
<text x="133.9" y="98.6">PB1</text>
<text x="133.9" y="101.2">PB2</text>
<text x="157.1" y="96.1">PA0</text>
<text x="157.1" y="98.6">PA1</text>
<text x="157.1" y="101.2">PA2</text>
<text x="259.1" y="101.8">J6</text>
<text x="42.5" y="103.7">GND</text>
<text x="56.5" y="106.2">R16</text>
<text x="106.7" y="103.7">4.7k</text>
<text x="115.6" y="103.7">4.7k</text>
<text x="117.4" y="107.5">GND</text>
<text x="133.9" y="103.7">PB3</text>
<text x="133.9" y="106.2">PB4</text>
<text x="157.1" y="103.7">PA3</text>
<text x="157.1" y="106.2">PA4</text>
<text x="259.1" y="104.3">Debug_JTAG</text>
<text x="56.5" y="108.8">953</text>
<text x="133.9" y="108.8">PB5</text>
<text x="133.9" y="111.3">PB6</text>
<text x="133.9" y="113.9">PB7</text>
<text x="157.1" y="108.8">PA5</text>
<text x="157.1" y="111.3">PA6</text>
<text x="157.1" y="113.9">PA7</text>
<text x="245.7" y="113.9">GND</text>
<text x="29.2" y="117.7">C12</text>
<text x="55.9" y="117.7">C16</text>
<text x="133.9" y="116.4">PB8</text>
<text x="133.9" y="118.9">PB9</text>
<text x="157.1" y="116.4">PA8</text>
<text x="157.1" y="118.9">PA9</text>
<text x="29.2" y="120.2">20p</text>
<text x="55.9" y="120.2">20p</text>
<text x="133.9" y="121.5">PB10</text>
<text x="133.9" y="124">PB11</text>
<text x="155.9" y="121.5">PA10</text>
<text x="155.9" y="124">PA11</text>
<text x="123.2" y="129.1">20</text>
<text x="123.2" y="131.6">20</text>
<text x="133.9" y="126.6">PB12</text>
<text x="133.9" y="129.1">PB13</text>
<text x="133.9" y="131.6">PB14</text>
<text x="155.9" y="126.6">PA12</text>
<text x="155.9" y="129.1">PA13</text>
<text x="155.9" y="131.6">PA14</text>
<text x="259.1" y="126.6">J7</text>
<text x="259.1" y="129.1">Debug_UART</text>
<text x="42.5" y="132.9">GND</text>
<text x="133.9" y="134.2">PB15</text>
<text x="144.3" y="135.4" transform="rotate(-90 144.3 135.4)">VSS</text>
<text x="146.9" y="135.4" transform="rotate(-90 146.9 135.4)">VSS</text>
<text x="149.4" y="135.4" transform="rotate(-90 149.4 135.4)">VSS</text>
<text x="152" y="135.4" transform="rotate(-90 152 135.4)">VSSA</text>
<text x="155.9" y="134.2">PA15</text>
<text x="246.9" y="138">GND</text>
<text x="153.2" y="139.3">U3</text>
<text x="153.2" y="141.8">STM32F103C8Tx</text>
<text x="189.9" y="143.1">R25</text>
<text x="145.5" y="148.1">NT1</text>
<text x="189.4" y="145.6">100k</text>
<text x="203.2" y="148.1">JP1</text>
<text x="157.5" y="152.6">PWR_FLAG</text>
<text x="203.2" y="150.7">Jumper_3_Open</text>
<text x="141.5" y="158.3">GND</text>
<text x="148.6" y="158.3">GNDA</text>
<text x="48.3" y="164.7">C13</text>
<text x="48.3" y="167.2">100n</text>
<text x="58.4" y="164.7">SW1</text>
<text x="58.4" y="167.2">Reset</text>
<text x="198.7" y="162.1">GND</text>
<text x="52.6" y="178.6">GND</text>
</g>
<g font-size="1.8" fill="#009600">
<text x="222.7" y="41.6">~{RESET}12</text>
<text x="114.2" y="96.1">EN_{SMPS}</text>
<text x="143.3" y="150.7">NetTie_2</text>
</g>
<g font-size="1.8" fill="#a90000">
<text x="243.6" y="38.8" transform="rotate(-90 243.6 38.8)">3</text>
<text x="231.7" y="46.7">6</text>
<text x="231.7" y="49.3">4</text>
<text x="231.7" y="51.8">8</text>
<text x="231.1" y="54.4">10</text>
<text x="231.7" y="59.4">9</text>
<text x="143.3" y="64.2" transform="rotate(-90 143.3 64.2)">1</text>
<text x="145.8" y="64.8" transform="rotate(-90 145.8 64.8)">24</text>
<text x="148.3" y="64.8" transform="rotate(-90 148.3 64.8)">36</text>
<text x="150.9" y="64.8" transform="rotate(-90 150.9 64.8)">48</text>
<text x="153.4" y="64.2" transform="rotate(-90 153.4 64.2)">9</text>
<text x="231.1" y="64.5">13</text>
<text x="131.4" y="67.1">7</text>
<text x="231.1" y="67.1">14</text>
<text x="243.6" y="71.8" transform="rotate(-90 243.6 71.8)">5</text>
<text x="130.8" y="72.1">44</text>
<text x="131.4" y="77.2">5</text>
<text x="246.1" y="72.4" transform="rotate(-90 246.1 72.4)">11</text>
<text x="131.4" y="84.8">2</text>
<text x="131.4" y="87.4">3</text>
<text x="131.4" y="89.9">4</text>
<text x="130.8" y="95">18</text>
<text x="161.3" y="95">10</text>
<text x="130.8" y="97.5">19</text>
<text x="130.8" y="100.1">20</text>
<text x="161.3" y="97.5">11</text>
<text x="161.3" y="100.1">12</text>
<text x="252.7" y="97.5">1</text>
<text x="252.7" y="100.1">2</text>
<text x="44.2" y="108" transform="rotate(-90 44.2 108)">2</text>
<text x="130.8" y="102.6">39</text>
<text x="130.8" y="105.2">40</text>
<text x="130.8" y="107.7">41</text>
<text x="161.3" y="102.6">13</text>
<text x="161.3" y="105.2">14</text>
<text x="161.3" y="107.7">15</text>
<text x="252.7" y="102.6">3</text>
<text x="252.7" y="105.2">4</text>
<text x="40.6" y="111.5">1</text>
<text x="47" y="111.5">3</text>
<text x="130.8" y="110.2">42</text>
<text x="130.8" y="112.8">43</text>
<text x="161.3" y="110.2">16</text>
<text x="161.3" y="112.8">17</text>
<text x="44.2" y="116.9" transform="rotate(-90 44.2 116.9)">4</text>
<text x="130.8" y="115.3">45</text>
<text x="130.8" y="117.9">46</text>
<text x="161.3" y="115.3">29</text>
<text x="161.3" y="117.9">30</text>
<text x="130.8" y="120.4">21</text>
<text x="130.8" y="122.9">22</text>
<text x="130.8" y="125.5">25</text>
<text x="161.3" y="120.4">31</text>
<text x="161.3" y="122.9">32</text>
<text x="161.3" y="125.5">33</text>
<text x="252.7" y="124.2">1</text>
<text x="130.8" y="128">26</text>
<text x="130.8" y="130.6">27</text>
<text x="161.3" y="128">34</text>
<text x="161.3" y="130.6">37</text>
<text x="252.7" y="126.7">2</text>
<text x="252.7" y="129.3">3</text>
<text x="130.8" y="133.1">28</text>
<text x="150.9" y="137.8" transform="rotate(-90 150.9 137.8)">8</text>
<text x="161.3" y="133.1">38</text>
<text x="143.3" y="138.4" transform="rotate(-90 143.3 138.4)">23</text>
<text x="145.8" y="138.4" transform="rotate(-90 145.8 138.4)">35</text>
<text x="148.3" y="138.4" transform="rotate(-90 148.3 138.4)">47</text>
<text x="202.6" y="144.2" transform="rotate(-90 202.6 144.2)">1</text>
<text x="197.5" y="150.5">2</text>
<text x="202.6" y="154.3" transform="rotate(-90 202.6 154.3)">3</text>
</g>
<g font-size="1.8" fill="#000084">
<text x="201.1" y="61.9">Debug{UART}</text>
<text x="186.7" y="97.4">Debug{UART}</text>
<text x="82" y="106.2">I2C{I2C}</text>
<text x="188.2" y="103.7">Display{SPI}</text>
<text x="208.5" y="110">Encod{Encoder}</text>
<text x="186.9" y="121.5">USB{USB2}</text>
<text x="222.7" y="121.6">Debug{UART}</text>
</g>
<g font-size="1.8" fill="#939391">
<text x="113" y="66.9">R18</text>
<text x="113" y="69.4">100k</text>
</g>
<g font-size="1.8" fill="#0000c2">
<text x="13.7" y="144.6">C _{L}</text>
<text x="16.3" y="148.9">-C</text>
<text x="16.9" y="151">=C</text>
<text x="21.2" y="151">=20pF</text>
</g>
</svg>
